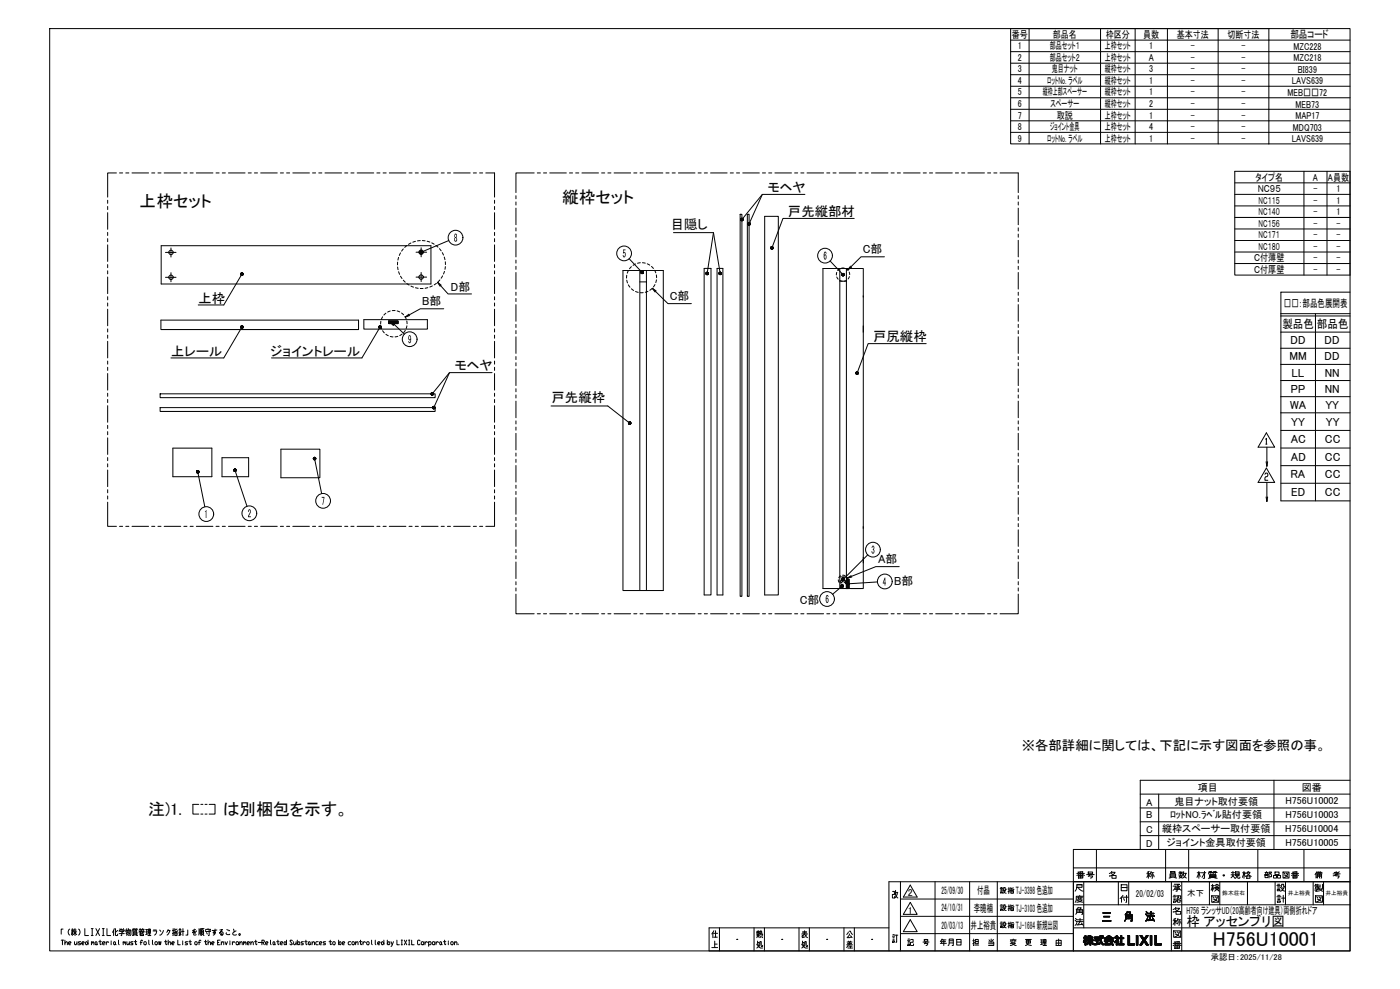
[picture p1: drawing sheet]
<svg xmlns="http://www.w3.org/2000/svg" width="841mm" height="594mm" viewBox="0 0 841 594" stroke-linecap="round" stroke-linejoin="round" font-family="sans-serif">
<!-- layer: TOS_WA -->
<g fill="none" stroke="#000" stroke-width=".6">
<path d="M30 17h781v554h-781zM607 17h155v69h-155zM618 17v69M661 17v69M682 17v69M701 17v69M732 17v69M607 24h204M607 31h204M607 38h204M607 45h204M607 52h204"/>
<path d="M607 59h204M607 66h204M607 73h204M607 80h204M762 86h49M742 103h69v62h-69zM742 110h69M742 117h69M783 103v62M797 103v62M742 124h69M742 131h69"/>
<path d="M742 138h69M742 144h69M742 151h69M742 158h69M769 175h1M811 175h-42v126h42M769 188h42M769 190h42M769 199h42M790 188v113M769 209h42M769 219h42"/>
<path d="M769 229h42M769 238h42M769 248h42M769 259h42M769 269h42M769 280h42M769 290h42M685 477h126M696 477v33M765 469v41M811 469h-126v41M685 494h126"/>
<path d="M685 485h126M659 510v20M685 502h126M700 510v20M714 510v20M756 510v20M783 510v20M811 510h-166v61v-41h166h-277v41M811 510h.1M811 510v61h-385v-14h108M536 535h1v2h-1v2h1v-1M538 536v2l1 1"/>
<path d="M538 536h1M538 535l-1 2M539 536v2l-2 1M541 530v41M547 532l4 7h-8zM562 530v41M582 530v41M599 530v41M645 521h166M651 530v27M672 530v14M674 531h3v4h-3z"/>
<path d="M674 533h3M678 530v14M704 530v41M710 530v41M727 530v14M733 530v14M749 530v14M766 530v14M772 530v14M789 530v14M795 530v14M38 558h-1v3"/>
<path d="M42 558a2.2 2.2 0 0 0 0 4M43 559h1M43 558v4M44 560h2M44 559h2M45 558l-1 1M45 558v4M47 558a2.2 2.2 0 0 1 0 4M51 558v4h2M55 558h1M55 558v4M58 558l2 4"/>
<path d="M60 558l-2 4M61 558h2M62 558v4M64 558v4h2M68 559v3M69 558l-1 2M69 558v4h1l1-1M71 559l-2 1M72 559h3h-1M72 559h2l-1 1v2M72 558v1M73 558v1"/>
<path d="M74 558v1M76 558v1h1M76 559v1M76 558v4M77 559h2v2l-1 1M77 558v2M78 559l-1 2M78 559l-1 3M80 558h1M80 560h2v2h-2zM80 558v1M81 558h-1v1"/>
<path d="M81 558h2M82 558v1M82 558h-1v1M84 558h1M84 560h2v1h-2zM84 558v1M84 558l1 1M85 559h.1M86 558h1M86 558l-1 1M86 558v1M88 560h1"/>
<path d="M88 558h1M88 558v3M89 558h1v2h-1zM89 559h1M90 558v4M92 559h2l-1 3M92 559h2M96 559h1M98 559l-1 2-1 1M101 558v1M104 559h1M104 558v4"/>
<path d="M105 558v1h2M106 558l-1 1M107 559l1-1 1 1M108 559h1M108 559v3M109 559h2M110 558v4M113 559v3h-1M117 558l-1 2 1-1v2M117 558l-1 1M118 559l-2 2 1 1 1-1M120 558l-1 4"/>
<path d="M120 558v3M121 558v4M121 558h2M121 559h1v2h-1zM121 559h1M122 558l-1 1M123 559l1-1h3l-1 1M123 560h4M125 558h.1M126 559v3h-1M129 558v2h-1h1v1l-1 1M130 559h-3"/>
<path d="M132 559l2-1-2 3 2-1v2l-1-1v1M136 558l2 1M140 558l1 2M142 559l-2 1v1v1l2-1M429 559l-1 1v3M430 559v4M432 557v14M453 557v14M455 559h1M455 560v1M455 559v1h1M456 560v1v-1"/>
<path d="M456 560h2v2v-1M457 559l-1 3M459 557v14M480 557v14M482 560h3M483 559v2l-1 1M486 557v14M507 557v14M510 560l-1 1M510 559h1l1 2M513 557v14M541 550h104"/>
<path d="M541 540h104M547 542l4 7h-8zM547 552l4 8h-8zM645 557h166M645 544h166M37 565h1M38 565v3M39 567l1-1v2M39 565v3M41 567h1v-1h-1v1l1 1M44 561l-1-2v2M44 561l1-1 1 1"/>
<path d="M45 566v2l1-1M46 566v2M48 566h-1l1 1-1 1M49 567h1v-1h-1v1l1 1M52 566l1 1-1 1-1-1zM53 565v3M55 562h1M55 566l1 1M55 566v2M56 566v2M58 566v2l-1-1zM58 567l1 1"/>
<path d="M59 566h2M60 565v2v1l1-1M61 562h2M62 567h1v-1h-1v1l1 1M64 566v2M65 566l-1 1M67 565v1M67 566v2M69 566v2l-1-1zM69 567l1 1M71 565l1 3M72 561h3"/>
<path d="M74 566l1 1M74 566v2M75 566v2M76 566l1 2 1-1M77 560l-1 1M78 566v2M80 566h-2l2 1-2 1M80 560h2M80 561h2M80 562h.1M81 566h1M81 565v2l1 1v-1"/>
<path d="M82 562h1M84 560v-1h3l-1 1M84 561h2v1h-2zM84 561h.1M84 566h1M86 565h-1v3M87 566h1v2l-2-1zM89 561h-1M89 562h2M89 561h1M89 565l1 3M92 565v3"/>
<path d="M93 566h2l-1 2-1-1zM95 566l1 2v-2v2l1-2M99 566h1M100 565v2v1v-1M100 560l1-1h1l-2 3M101 567l1-1 1 2M101 565v3M103 567h1v-1h-1v1l1 1M105 560l-1 1M105 560h1v2h-1zM105 561h1M107 565v3h1"/>
<path d="M107 560h2M108 561v1M109 561h-1M109 561l-2 1M110 565v1M110 566v2M113 566h-2l2 1-2 1M113 566h2M114 565v2l1 1v-1M117 566h1v2l-1-1zM119 566h1M121 565h-1v3"/>
<path d="M121 560h1M121 561v1M122 561l1 1M123 566h1M123 565v2l1 1v-1M124 560l1 1M125 567l1-1v2M125 565v3M127 567h1v-1h-1v1l1 1M131 566h.1M132 565h-1v3h1M133 567l1-1v2"/>
<path d="M133 566v2M135 566l1 2 1-2M136 560v1h2M138 565v1M138 566v2M140 566v2M141 566h-1v1M142 566h1v2l-1-1zM144 567l1-1 1 2M144 566v2M146 566h1v1M146 566v2"/>
<path d="M147 566h1v2M148 567h2v-1h-2l1 2h1M151 567l1-1v2M151 566v2M153 566h1M154 565v2v1v-1M155 566h2M157 566h2l-1-1h-1v3M158 566l1 2M160 567h1v-1h-1v2h1M162 565l1 3M164 566h1v2l-1-1z"/>
<path d="M165 567v1M166 566h2M167 565v2v1l1-1M168 567h2v-1h-2v1l2 1M171 566l1 1-1 1v-1zM172 565v3M176 565h-1h-1l2 2-1 1-1-1M176 566l1 2 1-1M178 566v2M179 565v3M179 566h1v2l-1-1zM182 566h-1l1 1-1 1"/>
<path d="M183 566h2M184 565v2v1l1-1M186 566v2l-1-1zM186 567l1 1M187 567l2-1v2M187 566v2M191 566h-1v2h1M192 567h1v-1h-1v1l1 1M196 566h-2l2 1-2 1M198 566h1M198 565v2l1 1v-1M200 566h1v2l-1-1z"/>
<path d="M203 565v3M204 566h1v2l-2-1zM206 567h1v-1h-1v1l1 1M211 566h-2l1 2h1M212 566h1v2l-2-1zM214 567l1-1v2M214 566v2M216 566h1M217 565v2v1v-1M218 566v2M220 566h-1l-1 1M221 566h1l-1 2-1-1z"/>
<path d="M223 565l1 3M225 565l1 3M227 567h1v-1h-1v1l1 1M229 566l2 1-1 1-1-1zM231 565v3M233 565v3M233 566h1v2l-1-1zM235 566l1 2M236 566l-1 2M238 565v3h2M241 565h1M241 568h1"/>
<path d="M241 565v3M243 565l1 3M244 565l-1 3M245 565h1M245 568h1M246 565v3M247 565v3h2M252 565h-1v2v1l1-1M253 566h2l-1 2-1-1zM255 566v2M257 566h-1l-1 1M257 566h1h1v2h-2"/>
<path d="M257 566v2M260 566h1v2l-1-1zM262 566v2M263 566l-1 1M265 566v2l-1-1zM265 567l1 1M266 566h2M267 565v2v1l1-1M269 565v1M269 566v2M271 566h1v2l-1-1zM273 567l1-1v2"/>
<path d="M273 566v2M275 567v1M428 569h3M428 560v1M429 561h2M429 563h2M429 567h2M429 565v4M443 564h.1M455 561h1M455 567l1 2h2M455 566h1l-1 3"/>
<path d="M455 565v3M455 562v1M455 561v1M456 562v1M456 562h-1M457 560v1M457 562v1M458 562v1M458 568h-1v-2l-1 3M470 564h.1M482 562v1M482 561h3"/>
<path d="M482 567l1 2h2M482 566h1l-1 3M482 565v3M483 561l2 2M484 563h-2M485 562h-1M485 568h-1v-2l-1 3M497 564h.1M509 568h3M509 566h3M509 567h3M509 569h3"/>
<path d="M510 568l-1 1M510 565v1M510 568h2M510 561l-1 2h2M510 566v2M511 568v1M511 562l1 1M511 565v1M524 564h.1M536 562h1M536 565h1v1h-1zM536 564h1"/>
<path d="M536 563h1M536 561h1M537 562h2M539 562v4h-1M541 561h104M651 563v1M651 565v1M651 564v2M652 563v2M652 562v1h1v1h-1l1 1v1l-1-1v3v-3l-1 1 1-2h-1v-1h1zM652 562v6M653 563v1"/>
<path d="M653 564v1M653 563v2M653 566v1M654 562v1l1-1v1h2v1h-2h2v1h-1l1 3-2-2v2v-2l-2 2 1-3h-1v-1h2h-2zM654 562v2M654 564v1M654 566v1M654 564v3M654 562v1M654 563v1M654 564v2M655 563v1"/>
<path d="M655 564v2M655 562v6M656 563v1M656 564v2M656 564v3M656 564v1M656 566v1M657 563v1M657 564v1M657 566v1M657 567v1M657 563h4v-1v1h2v1h-2l2 4-2-2v-2h-4z"/>
<path d="M658 563v1M658 567v1M658 564h3v1h-2v2l2-1v1l-4 1v-1h2v-2h-1zM658 564v1M659 563v1M659 564v1M659 567v1M659 564v3M660 563v1M660 564v1M660 567h.1M660 566v1"/>
<path d="M661 563v1M661 564v1M661 566v1M661 562v3M661 562v4M661 562v5M662 563v1M662 565v2M662 562h1v1h-1zM662 562v1M662 566v1M662 566v2"/>
<path d="M663 562v1M663 563v1M663 567v1M663 563l4-1 2 1v1h-5h-1zM663 565h6v1h-4v1h2v-1h1l1 2-1-1-4 1 1-2h-2zM663 565v1M664 565v1M664 563v1M664 567v1M664 566v2M665 565v3M665 564a1.7 1.7 0 0 1 1-1 1.7 1.7 0 0 1 2 1z"/>
<path d="M665 563v1M665 565v2M665 567v1M665 564h.1M665 565v1M665 562v1M666 562v1M666 564h.1M666 565v1M666 567v1M667 562v1M667 564h.1"/>
<path d="M667 565v1M667 567v1M667 563h.1M667 566h.1M667 567h.1M667 563v1M667 566v1M668 563v1M668 565v1M668 566v1M668 566v2M668 567v1"/>
<path d="M669 563v1M669 565v1M669 567v1M670 566h.1M670 563v1M670 565v1M671 562l1 1-1 2 1 1h-1v2v-2h-1l1-2h-1zM671 562v2M671 565v3M671 564v4M671 562v6M671 563v3"/>
<path d="M672 565v1M672 563v2M672 563v1M672 567v1M673 563v1M673 567v1M673 562h1v1h1v1h-1v3h1v1h-3v-1h1v-3h-1v-1h1zM673 562v6M674 562v6M674 563v1M674 567v1M675 563v1"/>
<path d="M675 567v1M678 562h1v5h2v1h-3zM678 562v6M679 562v6M679 567v1M680 567v1M681 567v1M683 562h1v6h-1zM683 562v6M684 562v6M685 562h1l1 2 2-2h1l-2 3 2 3h-1l-2-2-1 2h-1l2-3zM685 562h.1"/>
<path d="M685 567v1M685 562v1M685 566v2M686 562v1M686 566v2M686 562v2M686 566v1M686 565v2M686 563v1M687 563v4M687 563v3M687 564v2"/>
<path d="M688 563v3M688 563v4M688 565v2M688 563v1M688 562v2M689 566v2M689 562v2M689 562v1M689 567v1M690 562h.1M690 567v1M691 562h1v6h-1z"/>
<path d="M691 562v6M692 562v6M694 562h1v5h3v1h-4zM694 562v6M695 562v6M695 567v1M696 567v1M697 567v1M698 567v1"/>
<circle cx="144" cy="561" r=".5"/>
</g>
<!-- layer: TOS_S1 -->
<g fill="none" stroke="#000" stroke-width=".6">
<path d="M445 129h1v229h-1zM449 129h1v229h-1zM459 130h9v227h-9zM97 148h162v23h-162zM101 152h3M252 151h2M101 167h3M252 166h2M374 162h24v193h-24zM384 162v193M384 169h4M388 162v193"/>
<path d="M423 161h4v196h-4zM431 161h3v196h-3zM504 161v193M504 169h4M508 161v193M519 179v-18h-25v193h25v-19M519 178v160M97 192h118v6h-118zM219 192h38v6h-38zM233 193h6v1h-6zM234 193h-1M234 193l-1 1"/>
<path d="M235 193l-2 1M235 193l-1 1M236 193l-2 1M236 193l-1 1M237 193l-2 1M237 193l-1 1M238 193l-2 1M238 193l-1 1M239 193l-2 1M239 193l-1 1M239 194h-1M239 194h.1"/>
<path d="M96 237h165v2h-165zM96 245h165v2h-165zM104 269h23v17h-23zM133 275h16v11h-16zM169 270h23v17h-23zM504 347h4M508 348h2v6h-2zM508 353l1 1M508 352l2 2M508 352l2 1M508 351l2 2M508 351l2 1"/>
<path d="M508 350l2 2M508 350l2 1M508 349l2 2M508 349l2 1M508 348l2 2M508 348l2 1M509 348l1 1M510 348h.1M511 354h6"/>
<circle cx="103" cy="152" r="1.3"/>
<circle cx="253" cy="151" r="1.3"/>
<circle cx="103" cy="167" r="1.3"/>
<circle cx="253" cy="166" r="1.3"/>
<circle cx="505" cy="349" r=".6"/>
<circle cx="506" cy="347" r=".6"/>
<circle cx="508" cy="349" r=".6"/>
</g>
<!-- layer: TOS_K2 -->
<g fill="none" stroke="#000" stroke-width=".6">
<path d="M239 157v2M239 155v1M241 152l-1 1M242 150l-1 1M244 148l-1 1M247 146l-2 1M250 145h-2M252 145h-1M254 145h1M257 145h1M259 146l2 1M262 147l1 1"/>
<path d="M264 149l1 2M266 152v1M267 154v2M268 157v2M382 159h-2M385 158h-2M386 158h2M389 158l1 1M239 160v2M239 163l1 2M241 166v1M242 168l1 1"/>
<path d="M244 170l2 1M247 172h1M250 173h1M254 173h-2M257 173h-2M260 172h-2M262 170l-1 1M264 168l-1 1M266 166l-1 1M267 163l-1 2M268 160l-1 2M377 165l-1 2"/>
<path d="M377 168v2M377 163v1M377 171l1 2M379 160l-1 1M379 173l2 1M382 175l1 1M386 176h-1M389 175l-1 1M391 160l2 1M392 173l-2 1M393 162l1 2M393 171v1"/>
<path d="M394 165v2M394 168v2M503 164l-1 1M503 166v2M504 162l-1 1M504 168l2 1M507 161h-1M508 161l1 1M509 168l-2 1M510 163v2M510 166l-1 2M229 193v2"/>
<path d="M229 196v2M230 190l-1 2M230 199l1 1M232 188l-1 1M234 187h-1M237 187h-1M239 187h1M241 188l1 1M243 190l1 2M243 198l-1 2M244 193l1 1M244 196v1"/>
<path d="M232 201l1 1M234 202h2M239 202h-2M242 201l-2 1M504 348v2M505 346l-1 1M505 351h2M506 346h2M509 347v1M509 349l-1 2"/>
</g>
<!-- layer: TOS_M1 -->
<g fill="#000" stroke="#000" stroke-width=".6">
<path d="M446 131v1zM449 134h1zM506 164v1zM146 196h-1zM229 196h-1zM260 237v-1zM515 224v1zM515 223v1zM515 224h1zM261 245v1zM261 245v-1zM142 282h-1z"/>
<path d="M509 350v1zM509 351h1z"/>
<path d="M445 132h1zM445 132h1zM445 132h1z"/>
<path d="M445 132h1zM445 132h1zM445 132h1z"/>
<path d="M445 131l1 1zM445 132h1zM445 132h1z"/>
<path d="M446 132h-1zM446 132l-1 1zM446 132l-1 1z"/>
<path d="M445 131l1 1zM445 131l1 1zM445 131l1 1z"/>
<path d="M446 132v1zM446 132v1zM446 132v1z"/>
<path d="M446 131v1zM446 131v1zM445 131l1 1z"/>
<path d="M446 131v1zM446 131v1zM446 131v1z"/>
<path d="M449 135l1-1zM449 135l1-1zM449 135l1-1z"/>
<path d="M449 134h1zM449 134h1zM449 134h1z"/>
<path d="M449 135l1-1zM450 134v1zM450 134v1z"/>
<path d="M450 134v1zM450 134v1zM450 134v1z"/>
<path d="M450 134v1zM450 134v1zM450 134v1z"/>
<path d="M450 134v1zM450 134l1 1zM450 134l1 1z"/>
<path d="M450 134l1 1zM450 134l1 1zM450 134h1z"/>
<path d="M450 134h1zM450 134h1zM450 134h1z"/>
<path d="M252 151h1zM252 152l1-1zM252 152l1-1z"/>
<path d="M252 152l1-1zM252 152l1-1zM252 152l1-1z"/>
<path d="M252 151h1zM252 151h1zM252 151h1z"/>
<path d="M253 151v1zM253 151v1zM253 151v1z"/>
<path d="M253 151v1zM253 151v1zM253 151v1z"/>
<path d="M253 151v1zM253 151v1zM253 151v1z"/>
<path d="M253 151l1 1zM253 151l1 1zM253 151l1 1z"/>
<path d="M253 151h1zM253 151h1z"/>
<path d="M253 151h1zM253 151h1zM253 151h1z"/>
<path d="M463 149h1zM463 149h1zM463 149h1z"/>
<path d="M463 149h1zM463 149h1zM463 149h1z"/>
<path d="M463 149h1zM464 149l-1 1zM464 149l-1 1z"/>
<path d="M463 148l1 1zM463 148l1 1zM463 149h1z"/>
<path d="M464 149l-1 1zM464 149v1zM464 149v1z"/>
<path d="M463 148l1 1zM463 148l1 1zM463 148l1 1z"/>
<path d="M464 149v1zM464 149v1zM464 149v1z"/>
<path d="M464 148v1zM464 148v1zM464 148v1z"/>
<path d="M464 148v1zM464 148v1zM464 148v1z"/>
<path d="M145 164v1zM145 164v1z"/>
<path d="M145 164v1zM145 164v1zM145 164v1z"/>
<path d="M145 165h1zM145 165h1z"/>
<path d="M145 164v1zM145 164v1zM145 164v1z"/>
<path d="M145 165h1zM145 165h1zM145 165h1z"/>
<path d="M146 164l-1 1zM145 164v1zM145 164v1z"/>
<path d="M145 165h1zM145 165h1zM145 165h1z"/>
<path d="M145 165l1-1zM146 164l-1 1zM146 164l-1 1z"/>
<path d="M145 165h1zM145 165h1zM145 165l1-1z"/>
<path d="M385 164h1zM385 164h1zM385 164h1z"/>
<path d="M385 163l1 1zM385 164h1zM385 164h1z"/>
<path d="M385 164h1zM386 164h-1zM386 164h-1z"/>
<path d="M385 163l1 1zM385 163l1 1zM385 163l1 1z"/>
<path d="M385 163l1 1zM385 163l1 1zM385 163l1 1z"/>
<path d="M386 163v1zM386 163v1zM386 163v1z"/>
<path d="M386 163v1zM386 163v1zM386 163v1z"/>
<path d="M386 164v-1zM386 164v-1zM386 164v-1z"/>
<path d="M424 164h1zM424 164h1zM424 164h1z"/>
<path d="M424 165l1-1zM424 165l1-1zM424 165l1-1z"/>
<path d="M424 164h1zM424 164h1zM424 164h1z"/>
<path d="M425 164l-1 1zM425 164l-1 1zM425 164v1z"/>
<path d="M424 164h1zM424 164h1zM424 164h1z"/>
<path d="M425 164v1zM425 164v1zM425 164v1z"/>
<path d="M425 164v1zM425 164v1zM425 164v1z"/>
<path d="M425 164v1zM425 164v1z"/>
<path d="M432 164h1zM432 164h1zM432 165l1-1z"/>
<path d="M432 164h1zM432 164h1zM432 164h1z"/>
<path d="M432 165l1-1zM433 164l-1 1zM433 164l-1 1z"/>
<path d="M432 164h1zM432 164h1zM432 164h1z"/>
<path d="M433 164l-1 1zM433 164v1zM433 164v1z"/>
<path d="M432 164h1zM432 164h1zM432 164h1z"/>
<path d="M433 164v1zM433 164v1zM433 164v1z"/>
<path d="M433 164v1zM433 164v1zM433 164v1z"/>
<path d="M506 165v1zM506 165v1z"/>
<path d="M506 165v1zM506 165v1zM506 165v1z"/>
<path d="M506 164v1zM506 164v1zM506 164v1z"/>
<path d="M506 165l1 1zM506 165l1 1zM506 165h1z"/>
<path d="M507 164l-1 1zM506 164v1zM506 164v1z"/>
<path d="M506 165h1zM506 165h1zM506 165h1z"/>
<path d="M507 164l-1 1zM507 164l-1 1zM507 164l-1 1z"/>
<path d="M506 165h1zM506 165h1zM506 165h1z"/>
<path d="M506 165h1zM506 165h1zM506 165h1z"/>
<path d="M145 197v-1zM145 197v-1z"/>
<path d="M145 197v-1zM145 197v-1zM145 196v1z"/>
<path d="M145 196v1zM145 196v1zM145 196v1z"/>
<path d="M145 196v1zM145 196v1zM145 196l1 1z"/>
<path d="M145 196l1 1zM145 196l1 1zM145 196l1 1z"/>
<path d="M145 196l1 1zM145 196l1 1zM145 196h1z"/>
<path d="M145 196h1zM146 196h-1zM146 196h-1z"/>
<path d="M145 196h1zM145 196h1zM145 196h1z"/>
<path d="M228 197v-1zM228 197v-1z"/>
<path d="M228 197v-1zM228 197v-1zM228 196v1z"/>
<path d="M228 196v1zM228 196v1zM228 196v1z"/>
<path d="M228 196v1zM228 196v1zM228 196l1 1z"/>
<path d="M228 196l1 1zM228 196l1 1zM228 196l1 1z"/>
<path d="M228 196l1 1zM228 196l1 1zM228 196l1 1z"/>
<path d="M228 196h1zM229 196h-1zM229 196h-1z"/>
<path d="M228 196h1zM228 196h1zM228 196h1z"/>
<path d="M236 195v-1zM236 195v-1zM236 195v-1z"/>
<path d="M236 194v1zM236 194v1zM236 194v1z"/>
<path d="M236 194v1zM236 194v1zM236 194v1z"/>
<path d="M236 194l1 1zM236 194l1 1zM236 194l1 1z"/>
<path d="M237 194h-1zM237 194h-1z"/>
<path d="M236 194l1 1zM236 194l1 1zM236 194l1 1z"/>
<path d="M236 194h1zM236 194h1zM237 194h-1z"/>
<path d="M236 194l1 1zM236 194h1zM236 194h1z"/>
<path d="M259 236l1 1zM259 237h1zM259 237h1z"/>
<path d="M259 237h1zM259 237h1zM259 237h1z"/>
<path d="M259 236l1 1zM259 236l1 1zM259 236l1 1z"/>
<path d="M260 237h-1zM260 237h-1z"/>
<path d="M259 236l1 1zM259 236l1 1zM259 236l1 1z"/>
<path d="M260 236v1zM260 236v1zM259 236l1 1z"/>
<path d="M260 236v1zM260 236v1zM260 236v1z"/>
<path d="M260 237v-1zM260 237v-1zM260 236v1z"/>
<path d="M514 224h1zM514 224h1zM514 224h1z"/>
<path d="M514 224h1zM514 224h1zM514 224h1z"/>
<path d="M514 225l1-1zM515 224v1zM515 224v1z"/>
<path d="M514 224h1zM514 224h1zM514 224h1z"/>
<path d="M515 224v1zM515 224v1zM515 224v1z"/>
<path d="M515 223v1zM514 224h1z"/>
<path d="M515 224v1zM515 224v1zM515 224v1z"/>
<path d="M515 223v1zM515 223v1zM515 223v1z"/>
<path d="M515 224h1zM515 224h1zM515 224h1z"/>
<path d="M260 245h1zM260 245h1zM260 245h1z"/>
<path d="M260 245h1zM260 245h1zM260 245h1z"/>
<path d="M260 245h1zM261 245h-1zM261 245h-1z"/>
<path d="M260 244l1 1zM260 244l1 1zM260 244l1 1z"/>
<path d="M261 245l-1 1zM261 245l-1 1zM261 245v1z"/>
<path d="M260 244l1 1zM260 244l1 1zM260 244l1 1z"/>
<path d="M261 244v1zM261 244v1zM261 244v1z"/>
<path d="M261 244v1zM261 244v1zM261 244v1z"/>
<path d="M378 255v-1zM378 255v-1z"/>
<path d="M378 254v1zM378 254v1zM378 254v1z"/>
<path d="M378 254v1zM378 254v1zM378 254v1z"/>
<path d="M378 253v1zM378 253v1z"/>
<path d="M378 254l1 1zM378 254l1 1zM378 254l1 1z"/>
<path d="M379 254h-1zM378 253v1zM378 253v1z"/>
<path d="M378 254h1zM378 254h1zM378 254h1z"/>
<path d="M378 254h1zM378 254h1zM379 254h-1z"/>
<path d="M378 254h1zM378 254h1zM378 254h1z"/>
<path d="M188 276l1-1zM188 276l1-1zM188 276l1-1z"/>
<path d="M188 275h1zM188 275h1zM188 275h1z"/>
<path d="M188 276l1-1zM189 275v1zM189 275v1z"/>
<path d="M188 275h1zM188 275h1z"/>
<path d="M189 275v1zM189 275v1zM189 275v1z"/>
<path d="M189 275v1zM189 275v1zM189 275v1z"/>
<path d="M189 275v1zM189 275l1 1zM189 275l1 1z"/>
<path d="M189 275l1 1zM189 275h1zM189 275h1z"/>
<path d="M189 275h1zM189 275h1zM189 275h1z"/>
<path d="M118 284l1-1zM118 284l1-1zM118 284l1-1z"/>
<path d="M118 283h1zM118 283h1zM118 283h1z"/>
<path d="M118 284l1-1zM119 283l-1 1zM119 283l-1 1z"/>
<path d="M118 283h1zM118 283h1zM118 283h1z"/>
<path d="M119 283v1zM119 283v1zM119 283v1z"/>
<path d="M118 283h1zM118 283h1z"/>
<path d="M119 283v1zM119 283v1zM119 283v1z"/>
<path d="M119 283v1zM119 283v1zM119 283v1z"/>
<path d="M119 283v1zM119 283v1z"/>
<path d="M140 282h1zM140 282h1zM140 283l1-1z"/>
<path d="M141 283v-1zM141 283v-1zM141 283v-1z"/>
<path d="M141 282v1zM141 282v1zM141 282v1z"/>
<path d="M141 282v1zM141 282v1zM141 282v1z"/>
<path d="M141 282v1zM141 282v1zM141 282l1 1z"/>
<path d="M141 282l1 1zM141 282l1 1zM141 282l1 1z"/>
<path d="M141 282h1zM141 282h1zM142 282h-1z"/>
<path d="M141 282l1 1zM141 282h1zM141 282h1z"/>
<path d="M505 352h1zM505 352h1zM505 353l1-1z"/>
<path d="M505 352h1zM505 352h1zM505 352h1z"/>
<path d="M505 353l1-1zM506 352l-1 1zM506 352l-1 1z"/>
<path d="M505 352h1zM505 352h1zM505 352h1z"/>
<path d="M506 352v1zM506 352v1zM506 352v1z"/>
<path d="M505 352h1zM505 352h1z"/>
<path d="M506 352v1zM506 352v1zM506 352v1z"/>
<path d="M506 349v-1zM506 348v1zM506 348v1z"/>
<path d="M506 351v1zM506 351v1zM506 351v1z"/>
<path d="M506 352v1zM506 352v1zM506 352v1z"/>
<path d="M506 348v1zM506 348l1 1zM506 348l1 1z"/>
<path d="M506 347v1zM506 347v1z"/>
<path d="M506 348l1 1zM506 348l1 1zM506 348l1 1z"/>
<path d="M507 347l-1 1zM506 347v1zM506 347v1z"/>
<path d="M506 348l1 1zM506 348h1zM506 348h1z"/>
<path d="M507 347l-1 1zM507 347l-1 1zM507 347l-1 1z"/>
<path d="M506 348h1zM506 348h1zM506 348h1z"/>
<path d="M506 348h1zM506 348h1zM506 348h1z"/>
<path d="M509 350v1zM509 350v1zM509 350v1z"/>
<path d="M509 350v1zM509 350v1zM509 350v1z"/>
<path d="M509 350v1zM509 350v1zM509 350v1z"/>
<path d="M509 351h1zM509 351h1zM509 351h1z"/>
<path d="M509 351l1-1zM510 350l-1 1zM510 350l-1 1z"/>
<path d="M509 351h1zM509 351h1zM509 351h1z"/>
<path d="M509 351h1zM509 351l1-1zM509 351l1-1z"/>
</g>
<!-- layer: 0 -->
<g fill="none" stroke="#000" stroke-width=".6">
<path d="M458 117l-8 17M484 117h-26l-12 15M405 140h24l4 24M429 140l-4 24M513 131h-43l-6 18M270 144l-17 7M378 155l8 9M499 157l7 8M511 160l-2 2 3-1M531 154h-14l-8 8M145 165l-11 18M263 170l6 7h14"/>
<path d="M265 171l-2-1 1 2M392 173l9 9h14M394 175l-2-2 2 2M145 196l-11 19M228 196l-11 19M236 194l7 7M246 189l-3 1h3M267 185h-15l-9 5M556 206h-34l-7 18M270 224l-9 21M296 224h-26l-10 13M365 244l13 10"/>
<path d="M189 275l4 22M761 277v3l1-3M761 269v11M119 283l4 21M141 282l7 22M761 299v2l1-2M761 290v11M521 333l-15 15M506 352l-6 5M511 346l-2 1h3M527 350l-18 1M540 340h-14l-17 7"/>
</g>
<!-- layer: TOS_K1 -->
<g fill="none" stroke="#000" stroke-width=".6">
<circle cx="274" cy="143" r="4"/>
<circle cx="375" cy="152" r="4"/>
<circle cx="496" cy="154" r="4"/>
<circle cx="246" cy="204" r="4"/>
<circle cx="124" cy="309" r="4"/>
<circle cx="150" cy="308" r="4"/>
<circle cx="194" cy="301" r="4"/>
<circle cx="524" cy="330" r="4"/>
<circle cx="497" cy="360" r="4"/>
<circle cx="532" cy="349" r="4"/>
</g>
<!-- layer: TOS_K3 -->
<g fill="none" stroke="#000" stroke-width=".6">
<path d="M99 152h2M103 149v2M103 151v1M103 152v2M104 152h2M250 151h2M253 149v2M253 151v1M253 152v2M254 151h2M99 167h2M103 164v2"/>
<path d="M103 166v1M103 167v2M104 167h2M250 166h2M253 164v2M253 166v1M253 167v2M254 166h2"/>
</g>
<!-- layer: TOS_M1 -->
<path d="M119 183h15M103 215h31M163 215h54M331 244h34M761 260l5 9h-10zM760 264l1-1v4M760 267h1M760 285v-1h1l1 1-1 1h-1v1v1h2M761 281l5 9h-10z" fill="none" stroke="#000" stroke-width=".6"/>
<!-- layer: TOS_K4 -->
<g fill="none" stroke="#000" stroke-width=".6">
<path d="M70 104h-5v14M72 104h2M76 104h1M79 104h10M91 104h2M95 104h2M99 104h10M110 104h2M114 104h2M118 104h10M130 104h2M134 104h1"/>
<path d="M137 104h10M149 104h2M153 104h2M157 104h10M168 104h2M172 104h2M176 104h10M188 104h2M191 104h2M195 104h10M207 104h2M211 104h2"/>
<path d="M215 104h10M226 104h2M230 104h2M234 104h10M246 104h2M249 104h2M253 104h10M265 104h2M269 104h2M273 104h9M284 104h2M288 104h2"/>
<path d="M292 104h5v14M310 118v1M321 104h-11v12M323 104h2M327 104h1M330 104h10M342 104h2M346 104h2M350 104h10M361 104h2M365 104h2M369 104h10"/>
<path d="M381 104h2M384 104h2M388 104h10M400 104h2M404 104h2M408 104h9M419 104h2M423 104h2M427 104h10M439 104h2M442 104h2M446 104h10"/>
<path d="M458 104h2M462 104h2M465 104h10M477 104h2M481 104h2M485 104h10M497 104h2M500 104h2M504 104h10M516 104h2M520 104h2M523 104h10"/>
<path d="M535 104h2M539 104h2M543 104h10M555 104h1M558 104h2M562 104h10M574 104h2M578 104h2M581 104h10M593 104h2M597 104h2M601 104h11v12"/>
<path d="M612 118v1M65 120v2M65 124v2M65 128v10M65 140v1M297 120v2M297 124v2M297 128v10M297 140v1M310 121v2M310 125v10M310 137v2"/>
<path d="M612 121v2M612 125v10M612 137v2M65 143v2M65 147v10M65 159v2M297 143v2M297 147v10M297 159v2M310 141v1M310 144v10M310 156v2"/>
<path d="M310 160v2M612 141v1M612 144v10M612 156v2M612 160v2M65 163v2M65 166v10M65 178v2M297 163v2M297 166v10M297 178v2M310 164v10"/>
<path d="M310 176v1M310 179v2M612 164v10M612 176v1M612 179v2M65 182v2M65 186v10M65 198v1M297 182v2M297 186v10M297 198v1M310 183v10"/>
<path d="M310 195v2M310 199v1M612 183v10M612 195v2M612 199v1M65 201v2M65 205v10M65 217v2M297 201v2M297 205v10M297 217v2M310 202v10"/>
<path d="M310 214v2M310 218v2M612 202v10M612 214v2M612 218v2M65 221v1M65 224v10M65 236v2M65 240v2M297 221v1M297 224v10M297 236v2"/>
<path d="M297 240v2M310 222v10M310 233v2M310 237v2M612 222v10M612 233v2M612 237v2M65 244v10M65 256v1M65 259v2M297 244v10M297 256v1"/>
<path d="M297 259v2M310 241v10M310 253v2M310 257v1M612 241v10M612 253v2M612 257v1M65 263v10M65 275v2M65 279v1M297 263v10M297 275v2"/>
<path d="M297 279v1M310 260v10M310 272v2M310 276v2M310 280v10M612 260v10M612 272v2M612 276v2M612 280v10M65 282v10M65 294v2M65 298v2"/>
<path d="M297 282v10M297 294v2M297 298v2M310 291v2M310 295v2M310 299v10M612 291v2M612 295v2M612 299v10M65 302v14h5M72 316h2M76 316h1"/>
<path d="M79 316h10M91 316h2M95 316h2M99 316h10M110 316h2M114 316h2M118 316h10M130 316h2M134 316h1M137 316h10M149 316h2M153 316h2"/>
<path d="M157 316h10M168 316h2M172 316h2M176 316h10M188 316h2M191 316h2M195 316h10M207 316h2M211 316h2M215 316h10M226 316h2M230 316h2"/>
<path d="M234 316h10M246 316h2M249 316h2M253 316h10M265 316h2M269 316h2M273 316h9M284 316h2M288 316h2M297 302v14h-5M310 311v2M310 315v1"/>
<path d="M310 318v10M612 311v2M612 315v1M612 318v10M310 330v2M310 334v2M310 338v10M612 330v2M612 334v2M612 338v10M310 357v12h11M310 349v2"/>
<path d="M310 353v2M612 357v12h-11M612 349v2M612 353v2M323 369h2M327 369h1M330 369h10M342 369h2M346 369h2M350 369h10M361 369h2M365 369h2"/>
<path d="M369 369h10M381 369h2M384 369h2M388 369h10M400 369h2M404 369h2M408 369h9M419 369h2M423 369h2M427 369h10M439 369h2M442 369h2"/>
<path d="M446 369h10M458 369h2M462 369h2M465 369h10M477 369h2M481 369h2M485 369h10M497 369h2M500 369h2M504 369h10M516 369h2M520 369h2"/>
<path d="M523 369h10M535 369h2M539 369h2M543 369h10M555 369h1M558 369h2M562 369h10M574 369h2M578 369h2M581 369h10M593 369h2M597 369h2"/>
<path d="M119 483h-3v6h3M121 483h1M121 489h1M123 483h1M123 489h1M126 483h3v6h-3"/>
</g>
<!-- layer: TOS_S1 -->
<g fill="#000">
<circle cx="233" cy="193" r=".2"/>
<circle cx="508" cy="354" r=".2"/>
</g>
<text font-size="12.1" x="729" y="568">H756U10001</text>
<g font-size="10.1">
<text x="84" y="124">上枠セット</text>
<text x="338" y="122">縦枠セット</text>
<text x="89" y="489">注)1.</text>
<text x="134" y="489">は別梱包を示す。</text>
</g>
<text font-size="9.7" x="661" y="555">三 角 法</text>
<g font-size="8.1">
<text x="461" y="115">モヘヤ</text>
<text x="473" y="130">戸先縦部材</text>
<text x="403" y="138">目隠し</text>
<text x="119" y="182">上枠</text>
<text x="525" y="205">戸尻縦枠</text>
<text x="103" y="214">上レール</text>
<text x="163" y="214">ジョイントレール</text>
<text x="273" y="223">モヘヤ</text>
<text x="331" y="241">戸先縦枠</text>
<text x="614" y="450">※各部詳細に関しては、下記に示す図面を参照の事。</text>
<text x="713" y="556">枠 アッセンブリ図</text>
</g>
<g font-size="7.9">
<text x="665" y="529">名 称</text>
<text x="718" y="529">材質・規格</text>
<text x="703" y="537">承</text>
<text x="726" y="537">検</text>
<text x="766" y="537">設</text>
<text x="789" y="537">製</text>
<text x="645" y="543">度</text>
<text x="672" y="543">付</text>
<text x="703" y="543">認</text>
<text x="766" y="543">計</text>
<text x="645" y="550">角</text>
<text x="703" y="550">名</text>
<text x="645" y="557">法</text>
<text x="703" y="557">称</text>
</g>
<g font-size="7.5">
<text x="646" y="529">番号</text>
<text x="701" y="529">員数</text>
<text x="758" y="529">部品図番</text>
<text x="789" y="529">備 考</text>
<text x="645" y="537">尺</text>
<text x="727" y="543">図</text>
<text x="789" y="543">図</text>
<text x="544" y="569">記 号</text>
<text x="564" y="569">年月日</text>
<text x="583" y="569">担 当</text>
<text x="606" y="569">変 更 理 由</text>
<text x="704" y="564">図</text>
<text x="703" y="571">番</text>
</g>
<g font-size="7.1">
<text x="273" y="145">8</text>
<text x="374" y="155">5</text>
<text x="495" y="156">6</text>
<text x="518" y="152">C部</text>
<text x="271" y="175">D部</text>
<text x="254" y="183">B部</text>
<text x="402" y="180">C部</text>
<text x="770" y="197">製品色</text>
<text x="791" y="197">部品色</text>
<text x="245" y="206">9</text>
<text x="775" y="207">DD</text>
<text x="796" y="207">DD</text>
<text x="775" y="216">MM</text>
<text x="796" y="216">DD</text>
<text x="776" y="226">LL</text>
<text x="796" y="226">NN</text>
<text x="775" y="236">PP</text>
<text x="796" y="236">NN</text>
<text x="775" y="246">WA</text>
<text x="796" y="246">YY</text>
<text x="776" y="256">YY</text>
<text x="796" y="256">YY</text>
<text x="775" y="266">AC</text>
<text x="796" y="266">CC</text>
<text x="776" y="277">AD</text>
<text x="796" y="277">CC</text>
<text x="775" y="287">RA</text>
<text x="796" y="287">CC</text>
<text x="776" y="298">ED</text>
<text x="796" y="298">CC</text>
<text x="193" y="303">7</text>
<text x="123" y="311">1</text>
<text x="149" y="311">2</text>
<text x="523" y="333">3</text>
<text x="528" y="338">A部</text>
<text x="530" y="352">4</text>
<text x="537" y="352">B部</text>
<text x="480" y="363">C部</text>
<text x="496" y="362">6</text>
<text x="600" y="548">設指</text>
</g>
<g font-size="6.6">
<text x="600" y="538">設指</text>
<text x="600" y="558">設指</text>
</g>
<g font-size="6.4">
<text x="775" y="23">部品コード</text>
<text x="771" y="184">□□：部品色展開表</text>
<text x="566" y="537">25/09/30</text>
<text x="587" y="537">付晶</text>
<text x="610" y="537">TJ-3398 色追加</text>
<text x="566" y="547">24/10/31</text>
<text x="585" y="548">李曉楠</text>
<text x="610" y="548">TJ-3103 色追加</text>
<text x="566" y="558">20/03/13</text>
<text x="583" y="558">井上裕貴</text>
<text x="610" y="558">TJ-1684 新規出図</text>
</g>
<g font-size="6">
<text x="608" y="23">番号</text>
<text x="632" y="23">部品名</text>
<text x="664" y="23">枠区分</text>
<text x="687" y="23">員数</text>
<text x="707" y="23">基本寸法</text>
<text x="737" y="23">切断寸法</text>
<text x="611" y="30">1</text>
<text x="631" y="30">部品セット１</text>
<text x="664" y="30">上枠セット</text>
<text x="690" y="30">1</text>
<text x="715" y="30">-</text>
<text x="746" y="30">-</text>
<text x="777" y="30">MZC228</text>
<text x="611" y="37">2</text>
<text x="631" y="37">部品セット２</text>
<text x="664" y="37">上枠セット</text>
<text x="690" y="37">A</text>
<text x="715" y="37">-</text>
<text x="746" y="37">-</text>
<text x="777" y="37">MZC218</text>
<text x="611" y="43">3</text>
<text x="632" y="43">鬼目ナット</text>
<text x="664" y="43">縦枠セット</text>
<text x="690" y="43">3</text>
<text x="715" y="43">-</text>
<text x="746" y="43">-</text>
<text x="780" y="44">BI839</text>
<text x="611" y="50">4</text>
<text x="629" y="50">ロットＮｏ．ラベル</text>
<text x="664" y="50">縦枠セット</text>
<text x="690" y="50">1</text>
<text x="715" y="50">-</text>
<text x="746" y="50">-</text>
<text x="776" y="51">LAVS639</text>
<text x="611" y="57">5</text>
<text x="626" y="57">縦枠上部スペーサー</text>
<text x="664" y="57">縦枠セット</text>
<text x="690" y="57">1</text>
<text x="715" y="57">-</text>
<text x="746" y="57">-</text>
<text x="773" y="58">MEB□□72</text>
<text x="611" y="64">6</text>
<text x="631" y="64">スペーサー</text>
<text x="664" y="64">縦枠セット</text>
<text x="690" y="64">2</text>
<text x="715" y="64">-</text>
<text x="746" y="64">-</text>
<text x="778" y="65">MEB73</text>
<text x="611" y="71">7</text>
<text x="635" y="71">取説</text>
<text x="664" y="71">上枠セット</text>
<text x="690" y="71">1</text>
<text x="715" y="71">-</text>
<text x="746" y="71">-</text>
<text x="778" y="72">MAP17</text>
<text x="611" y="78">8</text>
<text x="631" y="78">ジョイント金具</text>
<text x="664" y="78">上枠セット</text>
<text x="690" y="78">4</text>
<text x="715" y="78">-</text>
<text x="746" y="78">-</text>
<text x="777" y="78">MDQ703</text>
<text x="611" y="85">9</text>
<text x="629" y="85">ロットＮｏ．ラベル</text>
<text x="664" y="85">上枠セット</text>
<text x="690" y="85">1</text>
<text x="715" y="85">-</text>
<text x="746" y="85">-</text>
<text x="776" y="85">LAVS639</text>
<text x="754" y="108">タイプ名</text>
<text x="789" y="108">A</text>
<text x="798" y="108">A員数</text>
<text x="756" y="115">ＮＣ９５</text>
<text x="789" y="115">-</text>
<text x="803" y="115">1</text>
<text x="756" y="122">ＮＣ１１５</text>
<text x="789" y="122">-</text>
<text x="803" y="122">1</text>
<text x="756" y="129">ＮＣ１４０</text>
<text x="789" y="129">-</text>
<text x="803" y="129">1</text>
<text x="756" y="136">ＮＣ１５６</text>
<text x="789" y="136">-</text>
<text x="803" y="136">-</text>
<text x="756" y="143">ＮＣ１７１</text>
<text x="789" y="143">-</text>
<text x="803" y="143">-</text>
<text x="756" y="150">ＮＣ１８０</text>
<text x="789" y="150">-</text>
<text x="803" y="150">-</text>
<text x="753" y="157">Ｃ付薄壁</text>
<text x="789" y="157">-</text>
<text x="803" y="157">-</text>
<text x="753" y="164">Ｃ付厚壁</text>
<text x="789" y="164">-</text>
<text x="803" y="164">-</text>
<text x="720" y="475">項目</text>
<text x="782" y="475">図番</text>
<text x="689" y="484">A</text>
<text x="706" y="483">鬼目ナット取付要領</text>
<text x="772" y="483">H756U10002</text>
<text x="689" y="491">B</text>
<text x="703" y="492">ﾛｯﾄNO.ﾗﾍﾞﾙ貼付要領</text>
<text x="772" y="492">H756U10003</text>
<text x="689" y="500">C</text>
<text x="698" y="500">縦枠スペーサー取付要領</text>
<text x="772" y="500">H756U10004</text>
<text x="689" y="509">D</text>
<text x="701" y="508">ジョイント金具取付要領</text>
<text x="772" y="508">H756U10005</text>
<text x="545" y="539">2</text>
<text x="682" y="539">20/02/03</text>
<text x="545" y="549">1</text>
<text x="713" y="549">H756 ラシッサUD（20高齢者向け建具）両側折れドア</text>
</g>
<g font-size="5">
<text x="713" y="538">木下</text>
<text x="727" y="576">承認日：2025/11/28</text>
</g>
<g font-size="3.4">
<text x="734" y="538">鈴木荘右</text>
<text x="774" y="538">井上裕貴</text>
<text x="796" y="538">井上裕貴</text>
</g>
</svg>
